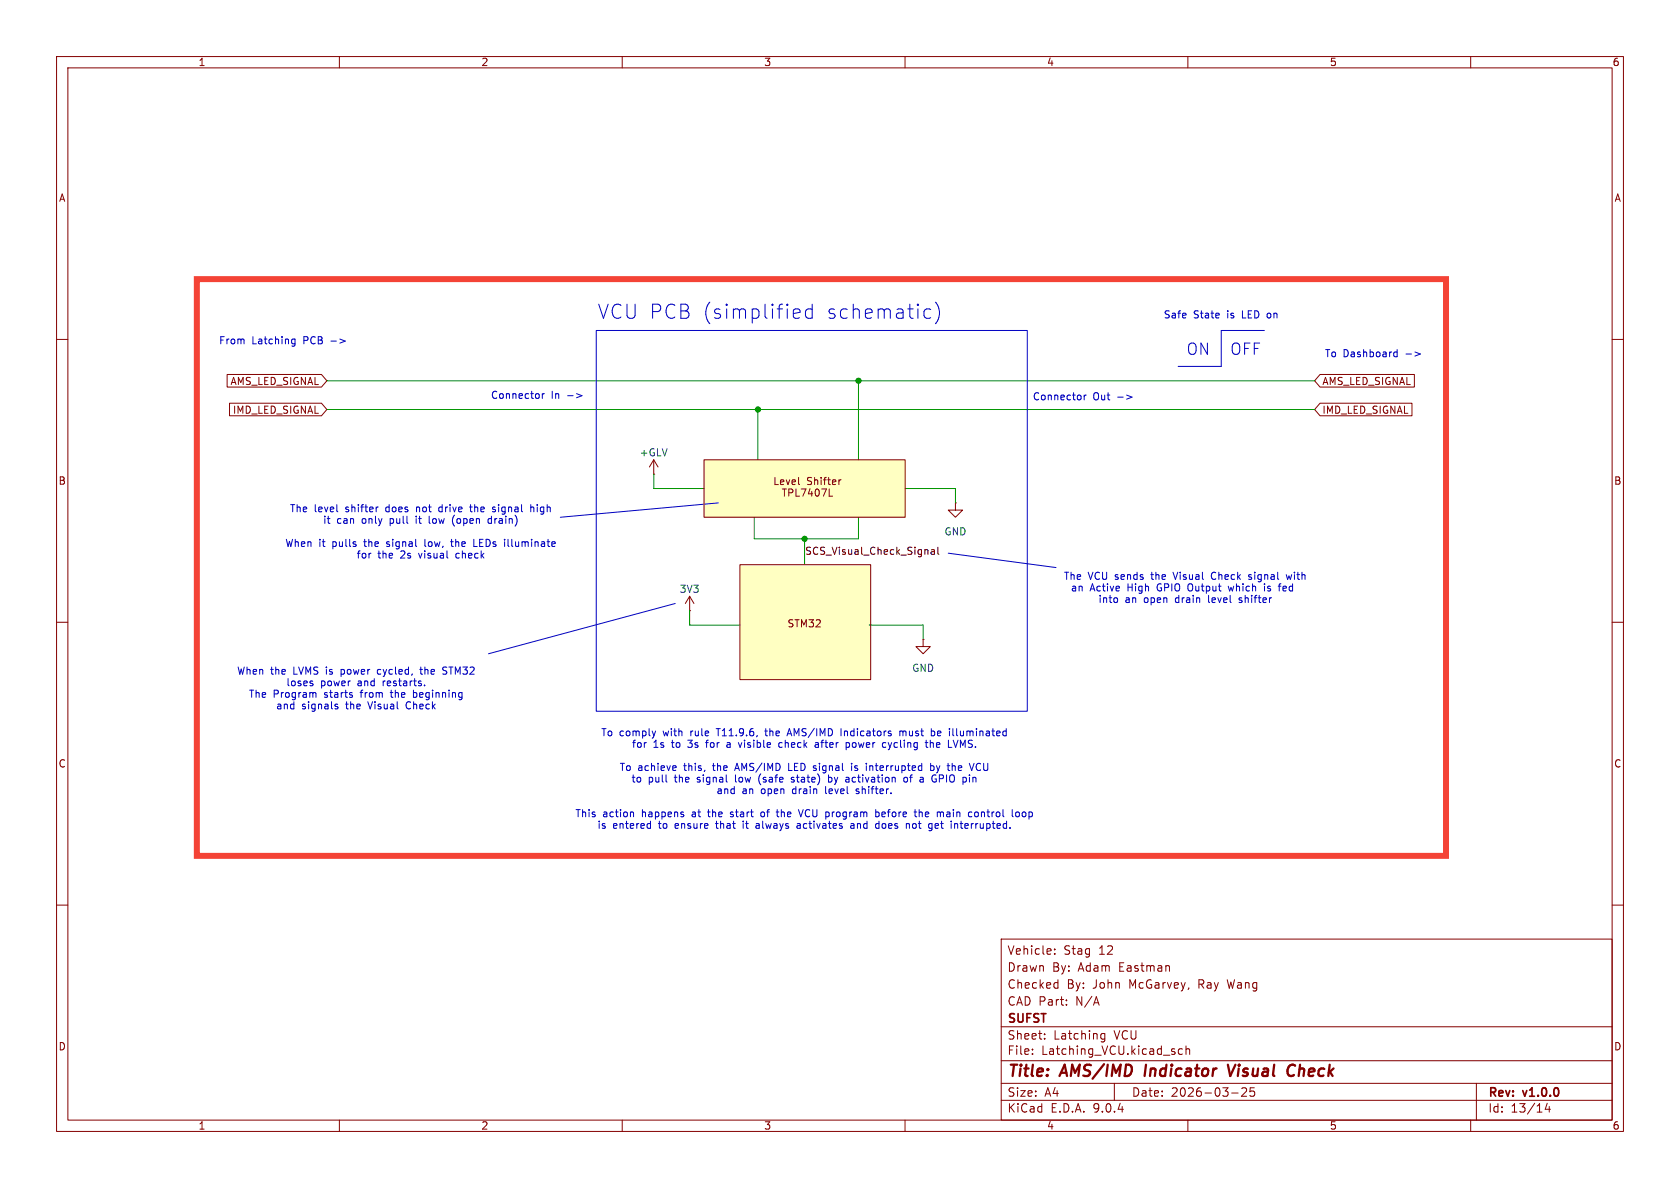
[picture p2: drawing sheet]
<svg xmlns="http://www.w3.org/2000/svg" width="297mm" height="210mm" viewBox="0 0 297 210" stroke-linecap="round" stroke-linejoin="round" font-family="sans-serif">
<g fill="none" stroke="#840000" stroke-width=".18">
<path d="M10 10h277v190h-277zM12 12h273v186h-273zM60 10v2M110 10v2M160 10v2M210 10v2M260 10v2M10 60h2M285 60h2M10 110h2M285 110h2M10 160h2"/>
<path d="M177 166h108v32h-108zM186.5 168.6v.1M186.5 167.8v.1M186.6 173.7l.4 .1M187 173.2v1.5M187 174.6l-.4 .1M188.5 177.6v.1M188.5 176.8v.1M285 160h2M60 198v2M110 198v2M160 198v2"/>
<path d="M177 194.5h108M177 191.5h108M177 187.5h108M177 181.5h108M182.5 186.3v.1M182.5 185.5v.1M184.7 183.6v.1M184.7 182.8v.1M194.7 183.6l.2 .1 .4-.1M195.3 182.7v1.2l-.3 .3-.3-.1M195.3 182.8l-.4-.1-.2 .1M197 191.5v3"/>
<path d="M209 185.5l-.4-.1-.3 .3v.4l.2 .2h.5M209.7 185.5l.2-.1 .3 .1 .1 .9M209.7 184.9v1.5M210 198v2M217.7 193.2h1.2M219.5 192.4l.6-.1 .2 .1 .1 .3-.9 1.1h.9M221.7 192.3h-.7v.7l.2-.1h.5l.1 .3-.1 .5-.2 .1-.5-.1M260 198v2M261 191.5v6.5M273.5 195l-.3 1.1h.9M273.9 195.6v1"/>
</g>
<path d="M202.6 188.2l-.3 2M217.1 188.2l.4 2 .9-2M228.1 188.3a.67 .67 0 0 1 .9 .1M228.8 190l-.6 .2" fill="none" stroke="#840000" stroke-width=".4"/>
<g fill="#ffffc2">
<path d="M130.8 99.8h23.1v20.3h-23.1z"/>
<path d="M124.5 81.3h35.5v10.1h-35.5z"/>
</g>
<g fill="none" stroke="#840000" stroke-width=".18">
<path d="M40.2 66.2h16.6l1 1.1-1 1.1h-16.6zM40.6 71.3h16.2l1 1.1-1 1.1h-16.2zM233.4 71.3h16.2v2.2h-16.2l-1-1.1zM233.4 66.2h16.6v2.2h-16.6l-1-1.1zM115.6 83.8h.1M115.6 81.3l-.8 1.3M115.6 81.3l.7 1.3M115.6 81.3v2.5M124.5 81.3h35.5v10.1h-35.5zM130.8 99.8h23.1v20.3h-23.1zM141.2 85.6l.2 .1M146.6 87.7h.6"/>
<path d="M148.7 84.8l-.4 .3M168.9 88.9v1.3h1.3l-1.3 1.2-1.3-1.2h1.3M168.9 88.9h.1M121.9 108h.1M121.9 105.4l-.7 1.3M121.9 105.4l.8 1.3M121.9 105.4v2.6M163.2 113v1.3h1.3l-1.3 1.3-1.3-1.3h1.3M163.2 113h.1"/>
</g>
<path d="M164.7 97.2h.4l.1 .8M165.2 97.5h-.4l-.2 .2 .2 .3 .4-.1M165.8 96.7v1.1l.2 .2" fill="none" stroke="#0f0f0f" stroke-width=".18"/>
<g fill="none" stroke="#0000c2" stroke-width=".18">
<path d="M51.7 60h.5M52.2 59.9v1.1l-.3 .2-.3-.1M60.1 59.9l.9 .4-.9 .4M105.4 58.4h76.2v67.3h-76.2zM140.6 54.6l.7 .1 .1 .5-1.1 .2M141.3 56.2l-.7 .1M143.6 54.7l-.7-.1-.5 .5v.7l.2 .4 .3 .1 .7-.1M143.6 53.8v2.5M163.6 56.2l.2 .1 .7-.1M163.6 54.7l.2-.1 .7 .1M165.4 53.4a2.87 2.87 0 0 1 0 3.8M223.5 58.4h-7.6v6.4h-7.6"/>
<path d="M51.7 60.7h.5M58.5 60.3h1M95.9 69.6v.8M96.2 69.6l-.3 .2M100.3 69.9h1M101.9 69.6l1 .3-1 .4M191.7 69.8v.9M192 69.8l-.3 .3M197.6 70.2h1M199.2 69.8l.9 .4-.9 .4M246.5 63h.5M246.5 62.3h.5"/>
<path d="M247 61.8v1.3M248.6 62.6h.9M250.1 62.2l1 .4-1 .3M59.6 90.4l.1 .1M66.9 89.6l-.3 .1M75.1 95.3v1.1l.2 .2M75.9 91.2v1.1l.2 .2M77.7 89.7l-.1 .2 .1 .5M79.7 95.8h.4M79.8 95.3v1.1l.3 .2M80.2 91.3a1.47 1.47 0 0 0 .1 1.7M83 89.6h.5"/>
<path d="M83.2 89.2v1.1l.3 .2M83.8 95.3v1.3h.6M86.9 91.7h-.4l-.2 .2 .1 .6h.5M87.5 89.7l-.3-.1-.1 .3 .5 .3M87.6 90.3l-.2 .2-.3-.1M89.8 95.3v1.1l.2 .2M93.8 89.7l.2-.1 .3 .1 .1 .8M93.8 89.2v1.3M127 88.9l-27.9 2.5M167.6 97.8l19.1 2.5M67 118.3l-.3 .3v.3l.3 .3M74.2 118.3h.5"/>
<path d="M74.4 117.9v1.1l.3 .2M78.3 119.1h.6M79 118l-.5-.1-.2 .3 .1 .3 .5 .1M119.4 106.7l-33 8.9M197.5 105.7l.1 .2-.1 .6M207.4 101.2l.4 1.2M214.4 101.2l-.3 .5 .3 .7M217.1 103.6l.3 .9M219 106.5h.2M219.2 105.7l-.2 .1 .2 .3M220.7 102.4h.4M221.1 101.6l-.4 .2 .1 .1 .3 .1"/>
<path d="M223.6 103.6v.9M227.4 101.6l.2 .8 .3-.6 .2 .6M55.2 120.8l.1 .2-.1 .2M55.2 120.4h.1M55.5 122.4l.4 .2v.7M59.3 124.8l.5 .3-.1 .2h-.4M59.3 124.5h.4M62.3 122.9v.3M73.1 122v1.3M73.1 123.2l.1 .1M73.2 122.4l-.1 .1M75.1 121.1v.1"/>
<path d="M115.9 129.2l-.3 .9M117.8 138.2l.1 .1M119.3 135.4l.2 .3-.6 .1M119.5 136.1l-.2 .1M128.7 131.3h-.2M128.7 131.6l-.2 .2 .2 .3M130.5 131.3l.3 .8 .3-.8M134.3 137.2l-.2 .4 .2 .8M135.2 129.2h.5M135.4 128.8v1.2M138.3 131.3h-.4l-.2 .2 .1 .6h.5M139.2 129.7h.7"/>
<path d="M139.4 134.9v1.3h.6M139.5 128.8l-.4 1.3M139.9 138.2l.3 .1M139.9 137.5v.3h.3M144.1 131.3h.5l.1 .8M144.7 131.6h-.4l-.2 .2 .2 .3h.4M146.5 137v1.3M147 137.5h.1M147 138.1l-.2 .2-.3-.1M148.7 128.8v1.3M149.6 131.3h.4l.2 .2-.1 .6h-.5M149.6 131.3v1.2"/>
<path d="M149.9 137.4l.2 .2v.7M150.1 138.2l-.4 .1M150.1 137.7l-.4 .1M150.6 134.9v.2M150.6 135.4v.8M151.5 139.4l-.2 .2 .2 .3M153.8 135.4v.8M153.9 135.4l-.1 .1M156.2 131.3h.4M156.6 132.1h-.4M157 131.3l.3 .8M157.1 132.5h-.1"/>
<path d="M159.1 129.3l.3-.1 .2 .2M159.1 129.2v.9M159.6 129.4v.7M159.8 129.2l-.2 .2M159.9 137.5l-.1 .5 .2 .3 .3-.1 .1-.2-.1-.5M163.6 131.3h.4M163.7 130.8v1.1l.3 .2M164.5 131.4l.3-.1 .2 .2M164.5 130.8v1.3M164.5 135.4h.4l.2 .2-.1 .5h-.5M164.5 134.9v1.3M164.6 129.3l.4-.1 .3 .3-.2 .5h-.5"/>
<path d="M166.1 137v1.3M166.1 137.6h.5M168.5 130.8l.4 1.3 .5-1.3M168.5 130l.1 .1M168.7 135.4h-.3M172.8 135l-.2 .5 .2 .6M111.6 143.5l.4 .2v.7M115 145.2v1.2M115 146.4h-.4M129.1 144.3l.1 .1M129.3 143.5l-.2 .2 .2 .3M131.4 145.6v.8"/>
<path d="M134 145.6h-.3M134.1 145.9h-.3l-.2 .2 .1 .3h.4M134.9 143.5l-.3 .1-.1 .2 .1 .5 .3 .1M137.2 143.5h.5M137.4 144.2l.3 .2M140.9 145.6h.5M141.2 143.1l.4 1.3 .4-1.3M141.5 145.9h-.4l-.2 .2 .2 .3h.4M150.9 145.6l.1 .8M151 145.9h-.4l-.2 .2 .2 .3h.4M151.3 140.2l.2 .1M154.8 143.6l.4-.1 .2 .3-.1 .5h-.5"/>
<path d="M154.8 143.1v1.3M155 145.6h.4M155.4 146.4h-.4M155.4 145.2v1.2M156 143.6v.7M156.5 143.8l-.6 .2M160.6 145.6l.2 .2v.6M161.4 145.7v.6M161.6 143.5h.5M162 144.4h.1M162.5 143.7l.4-.2 .1 .2M162.5 143.1v1.3"/>
<path d="M165.7 145.6h-.2l-.2 .2 .1 .6h.3M165.9 145.9l-.6 .1M166.6 143.5l.2 .2v.7M168.9 145.6l.4 .2v.6M173 143.8l-.3-.3-.3 .1-.1 .2 .1 .5 .3 .1 .3-.3M179.6 143.7l.2-.2 .4 .2v.4l-.1 .2-.3 .1-.2-.1zM180.9 143.5l-.2 .3v.3l.2 .3"/>
</g>
<path d="M57.8 72.4h174.6M57.8 67.3h174.6M134 72.4v8.9M151.8 67.3v14M115.6 83.8v2.6h8.9M133.3 91.4v3.9h18.5v-3.9M142.2 95.3v4.4M160 86.4h8.9v2.5M121.9 108v2.5h8.9M153.7 110.5h9.5v2.5" fill="none" stroke="#009600" stroke-width=".18"/>
<g fill="#009600" stroke="#009600" stroke-width=".18">
<circle cx="151.8" cy="67.3" r=".46"/>
<circle cx="134" cy="72.4" r=".46"/>
<circle cx="142.2" cy="95.3" r=".46"/>
</g>
<path d="M34.8 49.3h220.8v102h-220.8z" fill="none" stroke="#f44336" stroke-width="1.1" stroke-linecap="butt"/>
<g font-size="3.5" fill="#0000c2">
<text x="105.6" y="56.6">VCU PCB (simplified</text>
<text x="146" y="56.6">schematic)</text>
</g>
<g font-size="2.8" fill="#0000c2">
<text x="209.7" y="63">ON</text>
<text x="217.4" y="63">OFF</text>
</g>
<g font-size="2.8" fill="#840000">
<text x="178" y="190.9">Title:</text>
<text x="187.7" y="190.9">AMS/IMD</text>
<text x="203.2" y="190.9">Indicator</text>
<text x="218.8" y="190.9">Visual</text>
<text x="230.1" y="190.9">Check</text>
</g>
<g font-size="2.1" fill="#840000">
<text x="178" y="172">Drawn</text>
<text x="178" y="169">Vehicle:</text>
<text x="186" y="172">By:</text>
<text x="188" y="169">Stag</text>
<text x="190.7" y="172">Adam</text>
<text x="194.3" y="169">12</text>
<text x="198" y="172">Eastman</text>
<text x="178" y="178">CAD Part:</text>
<text x="178" y="175">Checked</text>
<text x="188.6" y="175">By:</text>
<text x="190.2" y="178">N/A</text>
<text x="193.2" y="175">John</text>
<text x="199.8" y="175">McGarvey,</text>
<text x="212.1" y="175">Ray</text>
<text x="217.4" y="175">Wang</text>
<text x="178" y="184">Sheet:</text>
<text x="178" y="181.2">SUFST</text>
<text x="186.2" y="184">Latching</text>
<text x="197" y="184">VCU</text>
<text x="178" y="186.7">File:</text>
<text x="184.1" y="186.7">Latching_VCU.kicad_sch</text>
<text x="178" y="196.9">KiCad</text>
<text x="178" y="194.1">Size:</text>
<text x="184.7" y="194.1">A4</text>
<text x="185.7" y="196.9">E.D.A.</text>
<text x="193.3" y="196.9">9.0.4</text>
<text x="200" y="194.1">Date:</text>
<text x="207" y="194.1">2026-03-25</text>
<text x="263" y="194.3">Rev:</text>
<text x="263" y="196.9">Id:</text>
<text x="267.1" y="196.9">13/14</text>
<text x="269.4" y="194.3">v1.0.0</text>
</g>
<g font-size="1.8" fill="#840000">
<text x="35" y="11.9">1</text>
<text x="85" y="11.9">2</text>
<text x="135" y="11.9">3</text>
<text x="185" y="11.9">4</text>
<text x="235" y="11.9">5</text>
<text x="285" y="11.9">6</text>
<text x="10.3" y="35.9">A</text>
<text x="285.3" y="35.9">A</text>
<text x="40.6" y="68.3">AMS_LED_SIGNAL</text>
<text x="233.7" y="68.3">AMS_LED_SIGNAL</text>
<text x="41.1" y="73.3">IMD_LED_SIGNAL</text>
<text x="233.7" y="73.3">IMD_LED_SIGNAL</text>
<text x="10.3" y="85.9">B</text>
<text x="136.6" y="86">Level</text>
<text x="138.1" y="88">TPL7407L</text>
<text x="142.6" y="86">Shifter</text>
<text x="285.3" y="85.9">B</text>
<text x="139.1" y="111.1">STM32</text>
<text x="10.3" y="135.9">C</text>
<text x="285.3" y="135.9">C</text>
<text x="10.3" y="185.9">D</text>
<text x="285.3" y="185.9">D</text>
<text x="35" y="199.9">1</text>
<text x="85" y="199.9">2</text>
<text x="135" y="199.9">3</text>
<text x="185" y="199.9">4</text>
<text x="235" y="199.9">5</text>
<text x="285" y="199.9">6</text>
</g>
<g font-size="1.8" fill="#0000c2">
<text x="205.6" y="56.5">Safe</text>
<text x="211" y="56.5">State</text>
<text x="217.1" y="56.5">is</text>
<text x="219.9" y="56.5">LED on</text>
<text x="38.6" y="61.1">From</text>
<text x="44.5" y="61.1">Latching</text>
<text x="53.7" y="61.1">PCB</text>
<text x="234.1" y="63.4">To Dashboard</text>
<text x="86.7" y="70.7">Connector</text>
<text x="97.4" y="70.7">In</text>
<text x="182.5" y="71">Connector</text>
<text x="193.2" y="71">Out</text>
<text x="51.2" y="90.8">The</text>
<text x="55.5" y="90.8">level</text>
<text x="57" y="92.8">it</text>
<text x="59.5" y="92.8">can</text>
<text x="61.2" y="90.8">shifter</text>
<text x="64.1" y="92.8">only</text>
<text x="68.5" y="90.8">does</text>
<text x="69.2" y="92.8">pull</text>
<text x="74" y="92.8">it</text>
<text x="74" y="90.8">not</text>
<text x="76.5" y="92.8">low</text>
<text x="78.2" y="90.8">drive</text>
<text x="80.8" y="92.8">(open</text>
<text x="84" y="90.8">the</text>
<text x="87.4" y="92.8">drain)</text>
<text x="88.1" y="90.8">signal</text>
<text x="95.1" y="90.8">high</text>
<text x="50.3" y="96.9">When</text>
<text x="56.4" y="96.9">it</text>
<text x="58.9" y="96.9">pulls</text>
<text x="63" y="98.9">for</text>
<text x="64.7" y="96.9">the</text>
<text x="66.8" y="98.9">the</text>
<text x="68.8" y="96.9">signal</text>
<text x="70.9" y="98.9">2s</text>
<text x="74.3" y="98.9">visual</text>
<text x="75.7" y="96.9">low,</text>
<text x="80.6" y="96.9">the</text>
<text x="81.1" y="98.9">check</text>
<text x="84.8" y="96.9">LEDs</text>
<text x="90.4" y="96.9">illuminate</text>
<text x="188" y="102.7">The</text>
<text x="189.2" y="104.8">an</text>
<text x="192.4" y="102.7">VCU sends</text>
<text x="192.7" y="104.8">Active</text>
<text x="194.1" y="106.8">into</text>
<text x="198.9" y="106.8">an</text>
<text x="199.4" y="104.8">High</text>
<text x="202.4" y="106.8">open</text>
<text x="203.8" y="102.7">the</text>
<text x="204.8" y="104.8">GPIO Output</text>
<text x="208" y="102.7">Visual</text>
<text x="208.1" y="106.8">drain</text>
<text x="214.1" y="106.8">level</text>
<text x="214.8" y="102.7">Check</text>
<text x="217.9" y="104.8">which</text>
<text x="219.7" y="106.8">shifter</text>
<text x="221.6" y="102.7">signal</text>
<text x="224.4" y="104.8">is</text>
<text x="227.2" y="104.8">fed</text>
<text x="228.5" y="102.7">with</text>
<text x="41.8" y="119.5">When</text>
<text x="47.8" y="119.5">the</text>
<text x="52" y="119.5">LVMS is</text>
<text x="60.7" y="119.5">power</text>
<text x="67.4" y="119.5">cycled,</text>
<text x="75.2" y="119.5">the</text>
<text x="79.3" y="119.5">STM32</text>
<text x="43.9" y="123.6">The</text>
<text x="48.3" y="123.6">Program</text>
<text x="48.7" y="125.6">and</text>
<text x="50.5" y="121.5">loses</text>
<text x="53.3" y="125.6">signals</text>
<text x="56.7" y="121.5">power</text>
<text x="57.4" y="123.6">starts</text>
<text x="61.3" y="125.6">the</text>
<text x="63.3" y="121.5">and</text>
<text x="64" y="123.6">from</text>
<text x="65.4" y="125.6">Visual</text>
<text x="67.9" y="121.5">restarts.</text>
<text x="69.6" y="123.6">the</text>
<text x="72.3" y="125.6">Check</text>
<text x="73.7" y="123.6">beginning</text>
<text x="106.2" y="130.4">To comply</text>
<text x="117.4" y="130.4">with</text>
<text x="122.3" y="130.4">rule</text>
<text x="127.2" y="130.4">T11.9.6,</text>
<text x="136" y="130.4">the</text>
<text x="140.1" y="130.4">AMS/IMD</text>
<text x="149.7" y="130.4">Indicators</text>
<text x="160.3" y="130.4">must</text>
<text x="166.1" y="130.4">be</text>
<text x="169.5" y="130.4">illuminated</text>
<text x="109.5" y="136.5">To achieve</text>
<text x="111.6" y="132.4">for</text>
<text x="115.5" y="132.4">1s</text>
<text x="118.9" y="132.4">to</text>
<text x="121" y="136.5">this,</text>
<text x="121.9" y="132.4">3s</text>
<text x="125.3" y="132.4">for</text>
<text x="126.3" y="136.5">the</text>
<text x="129.2" y="132.4">a</text>
<text x="130.5" y="136.5">AMS/IMD</text>
<text x="131.5" y="132.4">visible</text>
<text x="138.8" y="132.4">check</text>
<text x="140" y="136.5">LED signal</text>
<text x="145.4" y="132.4">after</text>
<text x="151" y="132.4">power</text>
<text x="151.6" y="136.5">is</text>
<text x="154.4" y="136.5">interrupted</text>
<text x="157.7" y="132.4">cycling</text>
<text x="165.6" y="132.4">the</text>
<text x="166" y="136.5">by</text>
<text x="169.2" y="136.5">the</text>
<text x="169.7" y="132.4">LVMS.</text>
<text x="173.4" y="136.5">VCU</text>
<text x="111.5" y="138.5">to</text>
<text x="114.6" y="138.5">pull</text>
<text x="119.4" y="138.5">the</text>
<text x="123.5" y="138.5">signal</text>
<text x="126.6" y="140.6">and</text>
<text x="130.4" y="138.5">low</text>
<text x="131.2" y="140.6">an</text>
<text x="134.7" y="140.6">open</text>
<text x="134.7" y="138.5">(safe</text>
<text x="140.4" y="140.6">drain</text>
<text x="140.8" y="138.5">state)</text>
<text x="146.4" y="140.6">level</text>
<text x="147.5" y="138.5">by</text>
<text x="150.8" y="138.5">activation</text>
<text x="152" y="140.6">shifter.</text>
<text x="161.3" y="138.5">of</text>
<text x="164.3" y="138.5">a</text>
<text x="166.6" y="138.5">GPIO pin</text>
<text x="101.6" y="144.7">This</text>
<text x="105.5" y="146.7">is</text>
<text x="106.5" y="144.7">action</text>
<text x="108.3" y="146.7">entered</text>
<text x="113.6" y="144.7">happens</text>
<text x="116.6" y="146.7">to</text>
<text x="119.6" y="146.7">ensure</text>
<text x="122.6" y="144.7">at</text>
<text x="125.7" y="144.7">the</text>
<text x="127.1" y="146.7">that</text>
<text x="129.8" y="144.7">start</text>
<text x="132" y="146.7">it</text>
<text x="134.5" y="146.7">always</text>
<text x="135.4" y="144.7">of</text>
<text x="138.4" y="144.7">the</text>
<text x="142" y="146.7">activates</text>
<text x="142.6" y="144.7">VCU program</text>
<text x="151.7" y="146.7">and</text>
<text x="156.3" y="146.7">does</text>
<text x="156.4" y="144.7">before</text>
<text x="161.9" y="146.7">not</text>
<text x="163.6" y="144.7">the</text>
<text x="166.1" y="146.7">get</text>
<text x="167.7" y="144.7">main</text>
<text x="170.2" y="146.7">interrupted.</text>
<text x="173.5" y="144.7">control</text>
<text x="181.4" y="144.7">loop</text>
</g>
<g font-size="1.8" fill="#006464">
<text x="113" y="80.9">+GLV</text>
<text x="166.9" y="94.8">GND</text>
<text x="120.1" y="105">3V3</text>
<text x="161.2" y="119">GND</text>
</g>
<text font-size="1.8" fill="#0f0f0f" x="142.2" y="98.2">SCS_Visual_Check_Signal</text>
</svg>
